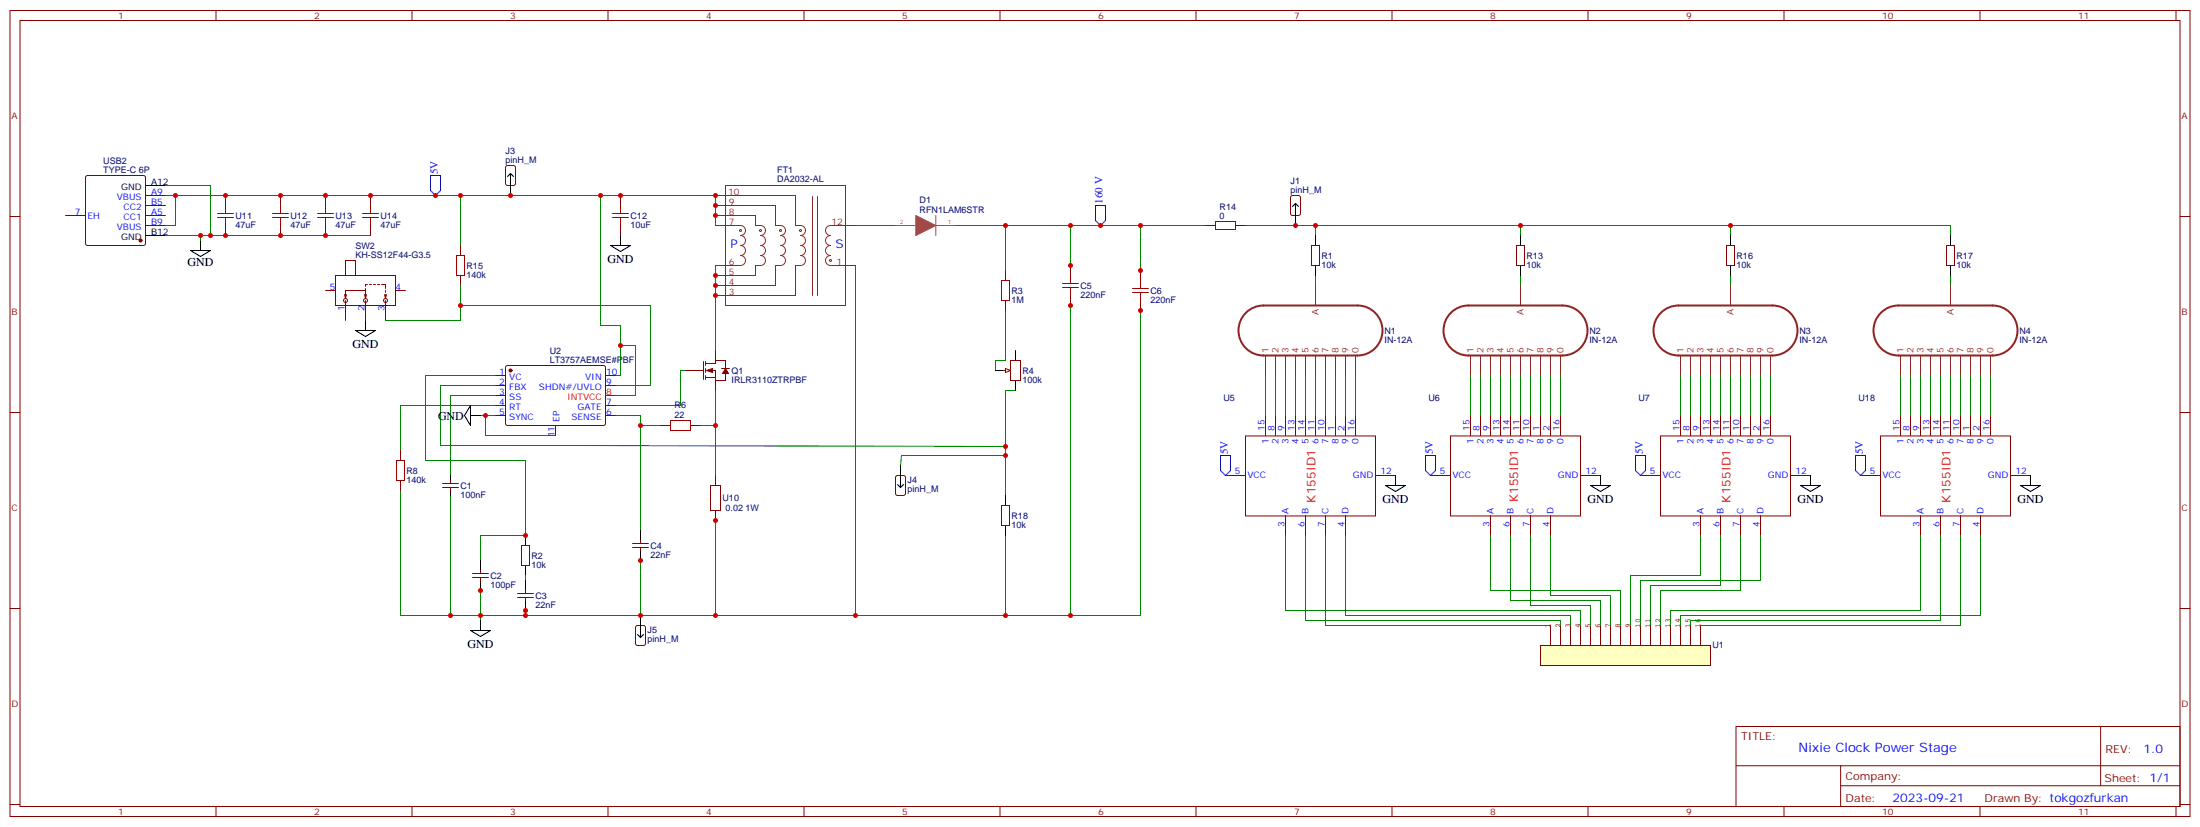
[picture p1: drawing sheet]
<svg xmlns="http://www.w3.org/2000/svg" width="776mm" height="292mm" viewBox="0 0 776 292" stroke-linecap="round" stroke-linejoin="round" font-family="sans-serif">
<g fill="none" stroke="#870000" stroke-width=".35">
<path d="M3.5 3.7h769.1v284.3h-769.1zM7.1 7.2h762v277.3h-762zM76.2 3.7v3.5M145.3 3.7v3.5M214.5 3.7v3.5M283.6 3.7v3.5M352.8 3.7v3.5M421.9 3.7v3.5M491.1 3.7v3.5M560.2 3.7v3.5M629.4 3.7v3.5M698.5 3.7v3.5"/>
<path d="M767.6 3.7v3.5M3.5 76.4h3.6M769.1 76.4h3.5M241.8 130.7h6.4M248.2 127.5v6.4M248.9 128.2h3.5v-1h3.5v2.8M248.9 130.7h3.5v3.5h3.5v-2.4M248.9 133.2h3.5M248.9 127.5v1.4M248.9 130v1.4M248.9 132.5v1.4M252.4 123.6v3.6"/>
<path d="M252.4 134.2v3.6M254.5 130h2.9M3.5 145.5h3.6M439.4 153.8h45.8v28.2h-45.8zM446.4 146.6v7M450 146.6v7M453.5 146.6v7M457 146.6v7M460.6 146.6v7M464.1 146.6v7M467.6 146.6v7M471.1 146.6v7"/>
<path d="M474.7 146.6v7M478.2 146.6v7M511.7 153.8h45.9v28.2h-45.9zM518.8 146.6v7M522.3 146.6v7M525.8 146.6v7M529.3 146.6v7M532.9 146.6v7M536.4 146.6v7M539.9 146.6v7M543.5 146.6v7M547 146.6v7"/>
<path d="M550.5 146.6v7M585.8 153.8h45.8v28.2h-45.8zM592.8 146.6v7M596.4 146.6v7M599.9 146.6v7M603.4 146.6v7M607 146.6v7M610.5 146.6v7M614 146.6v7M617.5 146.6v7M621.1 146.6v7M624.6 146.6v7"/>
<path d="M663.4 153.8h45.9v28.2h-45.9zM670.5 146.6v7M674 146.6v7M677.5 146.6v7M681 146.6v7M684.6 146.6v7M688.1 146.6v7M691.6 146.6v7M695.1 146.6v7M698.7 146.6v7M702.2 146.6v7M769.1 145.5h3.5"/>
<path d="M432.3 167.7h7.1M485.2 167.7h7.1M504.6 167.7h7.1M557.6 167.7h7M578.7 167.7h7.1M631.6 167.7h7.1M656.3 167.7h7.1M709.3 167.7h7M453.5 181.9v7M460.6 181.9v7M467.6 181.9v7M474.7 181.9v7"/>
<path d="M525.8 181.9v7M532.9 181.9v7M539.9 181.9v7M547 181.9v7M599.9 181.9v7M607 181.9v7M614 181.9v7M621.1 181.9v7M677.5 181.9v7M684.6 181.9v7M691.6 181.9v7M698.7 181.9v7"/>
<path d="M3.5 214.7h3.6M769.1 214.7h3.5M612.4 256.3h156.7v28.2h-156.7zM741 256.3l.1 20.9M612.5 270.1h156.4M649.3 277.2h119.6M649.3 270.1v14.2M3.5 283.8h3.6M76.2 284.5v3.5M145.3 284.5v3.5M214.5 284.5v3.5M283.6 284.5v3.5"/>
<path d="M352.8 284.5v3.5M421.9 284.5v3.5M491.1 284.5v3.5M560.2 284.5v3.5M629.4 284.5v3.5M698.5 284.5v3.5M767.6 284.5v3.5M769.1 283.8h3.5"/>
</g>
<g fill="none" stroke="#008700" stroke-width=".35">
<path d="M58.4 69h153.4v45.8h7.1v17.7h-1.8M162.5 69v17.6M211.8 69h40.6v10.6M301.8 79.6h14.1M337.1 79.6h17.6v15.8M354.7 79.6h22.9v17.6M377.6 79.6h24.7v17.6M402.3 79.6h23M439.4 79.6h24.7M536.4 79.6h74.1v3.5M610.5 79.6h77.6v3.5M252.4 93.7v29.9"/>
<path d="M301.8 93.7v123.4h-49.4M464.1 83.1v-3.5h72.3v3.5M464.1 97.2v3.5M536.4 97.2v3.5M610.5 97.2v3.5M688.1 97.2v3.5M162.5 100.7v7.1h67v28.2h-12.4M354.7 109.5v17.7h-3.5v3.5M377.6 106v111.1h-22.9M402.3 106v111.1h-24.7M174.8 139.5h-15.9v28.2M174.8 136h-19.4v21.2l199.3 .3"/>
<path d="M174.8 132.5h-24.7v30h35.3v26.4h-15.9v8.8M218.9 121.9h5.3v17.6h-7.1M241.8 130.7h-1.7v12.4h-23M252.4 137.8v29.9M358.2 137.8h-3.5v37M446.4 132.5v14.1M450 132.5v14.1M453.5 132.5v14.1M457 132.5v14.1M460.6 132.5v14.1M464.1 132.5v14.1M467.6 132.5v14.1"/>
<path d="M471.1 132.5v14.1M474.7 132.5v14.1M478.2 132.5v14.1M518.8 132.5v14.1M522.3 132.5v14.1M525.8 132.5v14.1M529.3 132.5v14.1M532.9 132.5v14.1M536.4 132.5v14.1M539.9 132.5v14.1M543.5 132.5v14.1M547 132.5v14.1"/>
<path d="M550.5 132.5v14.1M592.8 132.5v14.1M596.4 132.5v14.1M599.9 132.5v14.1M603.4 132.5v14.1M607 132.5v14.1M610.5 132.5v14.1M614 132.5v14.1M617.5 132.5v14.1M621.1 132.5v14.1M624.6 132.5v14.1M670.5 132.5v14.1"/>
<path d="M674 132.5v14.1M677.5 132.5v14.1M681 132.5v14.1M684.6 132.5v14.1M688.1 132.5v14.1M691.6 132.5v14.1M695.1 132.5v14.1M698.7 132.5v14.1M702.2 132.5v14.1M169.5 146.6h5.3M171.3 146.6v7h24.7M174.8 143.1h-33.5v15.8"/>
<path d="M217.1 146.6h8.9v40.5M226 150.1h7M247.1 150.1h5.3M141.3 173v44.1h44.1v-3.5M158.9 174.8v42.3M354.7 160.7h-36.7l-.3 3.5M252.4 181.9v35.2h-26.4v-21.1M354.7 188.9v28.2h-52.9M169.5 206.6v12.3M185.4 217.1h40.6"/>
</g>
<path d="M439.5 110.4a8.8 8.8 0 0 1 6.2-2.6h33.2a8.8 8.8 0 0 1 8.8 8.8 8.8 8.8 0 0 1-8.8 8.8h-33.2a8.8 8.8 0 0 1-8.1-5.4 8.8 8.8 0 0 1 1.9-9.6zM511.8 110.4a8.8 8.8 0 0 1 6.3-2.6h33.1a8.8 8.8 0 0 1 8.8 8.8 8.8 8.8 0 0 1-8.8 8.8h-33.1a8.8 8.8 0 0 1-8.2-5.4 8.8 8.8 0 0 1 1.9-9.6zM585.9 110.4a8.8 8.8 0 0 1 6.2-2.6h33.2a8.8 8.8 0 0 1 8.8 8.8 8.8 8.8 0 0 1-8.8 8.8h-33.2a8.8 8.8 0 0 1-8.1-5.4 8.8 8.8 0 0 1 1.9-9.6zM663.5 110.4a8.8 8.8 0 0 1 6.2-2.6h33.2a8.8 8.8 0 0 1 8.8 8.8 8.8 8.8 0 0 1-8.8 8.8h-33.2a8.8 8.8 0 0 1-8.1-5.4 8.8 8.8 0 0 1 1.9-9.6z" fill="none" stroke="#8c2424" stroke-width=".71"/>
<g fill="none" stroke="#8c2424" stroke-width=".35">
<path d="M252.4 72.5h21.2v7.1a3.2 3.2 0 0 1 3 .5 1.76 1.76 0 0 1 .4 1.9 1.76 1.76 0 0 1-1.7 1.1 1.76 1.76 0 0 1 1.8 1.7 1.76 1.76 0 0 1-1.8 1.8 1.76 1.76 0 0 1 1.8 1.8 1.76 1.76 0 0 1-1.8 1.7 1.76 1.76 0 0 1 1.8 1.8 1.76 1.76 0 0 1-1.8 1.8h-1.7v7h-21.2M252.4 76h14.1v3.6a3.2 3.2 0 0 1 3 .5 1.76 1.76 0 0 1 .4 1.9 1.76 1.76 0 0 1-1.6 1.1 1.76 1.76 0 0 1 1.8 1.7 1.76 1.76 0 0 1-1.8 1.8 1.76 1.76 0 0 1 1.8 1.8 1.76 1.76 0 0 1-1.8 1.7 1.76 1.76 0 0 1 1.8 1.8 1.76 1.76 0 0 1-1.8 1.8h-1.8v3.5h-14.1M252.4 79.6h8.8a1.76 1.76 0 0 1 1.8 1.7 1.76 1.76 0 0 1-1.8 1.8 1.76 1.76 0 0 1 1.8 1.7 1.76 1.76 0 0 1-1.8 1.8 1.76 1.76 0 0 1 1.8 1.8 1.76 1.76 0 0 1-1.8 1.7 1.76 1.76 0 0 1 1.8 1.8 1.76 1.76 0 0 1-1.8 1.8h-8.8M252.4 69h28.2v10.6a3.2 3.2 0 0 1 3 .5 1.76 1.76 0 0 1 .4 1.9 1.76 1.76 0 0 1-1.6 1.1 1.76 1.76 0 0 1 1.8 1.7 1.76 1.76 0 0 1-1.8 1.8 1.76 1.76 0 0 1 1.8 1.8 1.76 1.76 0 0 1-1.8 1.7 1.76 1.76 0 0 1 1.8 1.8 1.76 1.76 0 0 1-1.8 1.8h-1.8v10.5h-28.2M255.9 65.4h42.4v42.4h-42.4zM286.6 69.3v34.9M288.4 69.3v34.9M301.8 79.6h-8.8a1.76 1.76 0 0 0-1.8 1.7 1.76 1.76 0 0 0 1.8 1.8 1.76 1.76 0 0 0-1.8 1.7 1.76 1.76 0 0 0 1.8 1.8 1.76 1.76 0 0 0-1.8 1.8 1.76 1.76 0 0 0 1.8 1.7 1.76 1.76 0 0 0-1.8 1.8 1.76 1.76 0 0 0 1.8 1.8h8.8M464.1 100.7v7.1M536.4 100.7v7.1M610.5 100.7v7.1M688.1 100.7v7.1"/>
<path d="M446.4 125.4v7.1M450 125.4v7.1M453.5 125.4v7.1M457 125.4v7.1M460.6 125.4v7.1M464.1 125.4v7.1M467.6 125.4v7.1M471.1 125.4v7.1M474.7 125.4v7.1M478.2 125.4v7.1M518.8 125.4v7.1M522.3 125.4v7.1"/>
<path d="M525.8 125.4v7.1M529.3 125.4v7.1M532.9 125.4v7.1M536.4 125.4v7.1M539.9 125.4v7.1M543.5 125.4v7.1M547 125.4v7.1M550.5 125.4v7.1M592.8 125.4v7.1M596.4 125.4v7.1M599.9 125.4v7.1M603.4 125.4v7.1"/>
<path d="M607 125.4v7.1M610.5 125.4v7.1M614 125.4v7.1M617.5 125.4v7.1M621.1 125.4v7.1M624.6 125.4v7.1M670.5 125.4v7.1M674 125.4v7.1M677.5 125.4v7.1M681 125.4v7.1M684.6 125.4v7.1M688.1 125.4v7.1"/>
<path d="M691.6 125.4v7.1M695.1 125.4v7.1M698.7 125.4v7.1M702.2 125.4v7.1"/>
<circle cx="261.2" cy="81.3" r=".35"/>
<circle cx="268.3" cy="81.3" r=".35"/>
<circle cx="275.3" cy="81.3" r=".35"/>
<circle cx="282.4" cy="81.3" r=".35"/>
<circle cx="293" cy="91.9" r=".35"/>
</g>
<g fill="none" stroke="#000" stroke-width=".35">
<path d="M67.2 88.4h7.1l-3.6 2.1zM70.7 84.8v3.6M215.4 86.6h7l-3.5 2.1zM218.9 83.1v3.5M125.4 116.6h7.1l-3.6 2.1zM128.9 113.1v3.5M166 143.1v7l-2.1-3.5zM166 146.6h3.5M488.8 171.3h7l-3.5 2.1zM492.3 167.7v3.6M561.1 171.3h7l-3.5 2.1zM564.6 167.7v3.6"/>
<path d="M635.2 171.3h7l-3.5 2.1zM638.7 167.7v3.6M712.8 171.3h7l-3.5 2.1zM716.3 167.7v3.6M169.5 218.9v3.5M166 222.4h7l-3.5 2.1z"/>
</g>
<path d="M151.9 61.9h3.5v5.3l-1.8 1.8-1.7-1.8zM386.5 72.5h3.5v5.3l-1.8 1.8-1.7-1.8zM430.6 160.7h3.5v5.3l-1.8 1.7-1.7-1.7zM502.9 160.7h3.5v5.3l-1.8 1.7-1.7-1.7zM577 160.7h3.5v5.3l-1.8 1.7-1.7-1.7zM654.6 160.7h3.5v5.3l-1.8 1.7-1.7-1.7z" fill="none" stroke="#00f" stroke-width=".35"/>
<path d="M315.9 79.6h7M330.1 76v7.1M330.1 79.6h7" fill="none" stroke="#a64a4a" stroke-width=".35"/>
<path d="M323.1 76l7 3.6-7 3.5z" fill="#a64a4a" stroke="#a64a4a" stroke-width=".35"/>
<g fill="#870000" stroke="#870000" stroke-width=".35">
<path d="M249.2 130.7l2.2-.7v1.4z"/>
<path d="M255.9 130l1.1 1.8h-2.1z"/>
</g>
<path d="M543.5 227.7h59.9v7.1h-59.9z" fill="#ffffc2" stroke="#850000" stroke-width=".35"/>
<g fill="none" stroke="#850000" stroke-width=".35">
<path d="M547 220.7v7M550.5 220.7v7M554 220.7v7M557.6 220.7v7M561.1 220.7v7M564.6 220.7v7M568.1 220.7v7M571.7 220.7v7M575.2 220.7v7M578.7 220.7v7M582.3 220.7v7M585.8 220.7v7"/>
<path d="M589.3 220.7v7M592.8 220.7v7M596.4 220.7v7M599.9 220.7v7"/>
</g>
<g fill="none" stroke="#000" stroke-width=".35">
<path d="M51.3 65.4h7.1M180.1 61.2v7.8M180.1 61.2l-1.1 1.1M180.1 61.2l1.1 1.1M457 71.8v7.8M457 71.8l-1 1M457 71.8l1.1 1M51.3 83.1h7.1M464.1 83.1v3.5M464.1 93.7v3.5M536.4 83.1v3.5M536.4 93.7v3.5"/>
<path d="M610.5 83.1v3.5M610.5 93.7v3.5M688.1 83.1v3.5M688.1 93.7v3.5M351.2 130.7h3.5M358.2 123.6v3.6M358.2 134.2v3.6M158.9 167.7v1.8M158.9 173v1.8M316.6 170.9l1.1 1.1M317.7 164.2v7.8M318.7 170.9l-1 1.1"/>
<path d="M354.7 174.8v3.5M169.5 197.7v3.6M185.4 188.9v3.5M185.4 199.5v3.5M226 187.1v3.6M226 194.2v3.5M354.7 185.4v3.5M169.5 204.8v3.5M185.4 204.8v3.5M185.4 211.8v3.6M226 217.1v7.8M224.9 223.8l1.1 1.1"/>
<path d="M227 223.8l-1 1.1"/>
</g>
<g fill="none" stroke="#870000" stroke-width=".35">
<path d="M178.6 58.6l2.6-.2 .6 .4 .1 5.9-.5 .7h-2.4l-.6-.4-.1-5.9zM23.1 76h7.1M30.4 62.1l.5-.2h19.7l.5 .2 .2 .5v23.3l-.2 .5-.5 .2h-19.7l-.5-.2-.2-.5v-23.3zM51.3 76h7.1M51.3 69h7.1M51.3 72.5h7.1M51.3 79.6h7.1M79.6 69v3.5M79.6 79.6v3.5M99 69v3.5M99 79.6v3.5M114.8 69v3.5"/>
<path d="M114.8 79.6v3.5M130.7 69v3.5M130.7 79.6v3.5M218.9 69v3.5M218.9 79.6v3.5M425.3 79.6h3.5M435.9 79.6h3.5M455.5 69.2l2.6-.2 .6 .4 .1 5.9-.5 .7h-2.3l-.7-.4v-5.9zM118.4 97.2h21.1v10.6h-21.1zM121.9 97.2v-5.3h3.5v5.3M162.5 86.6v3.5M162.5 97.2v3.5"/>
<path d="M354.7 95.4v3.6M377.6 93.7v3.5M402.3 95.4v3.6M462.7 86.6h2.8v7.1h-2.8zM535 86.6h2.8v7.1h-2.8zM609.1 86.6h2.8v7.1h-2.8zM686.7 86.6h2.8v7.1h-2.8zM114.8 102.5h3.6M121.5 103.9l.4 1.4M121.9 105.3v-2.8h7v2.8M121.9 106v7.1M122.2 103.9l-.3 1.4"/>
<path d="M128.6 103.9l.3 1.4M128.9 101.8v.7M128.9 106v7.1M129.3 103.9l-.4 1.4M129.6 100.4h-.7v.7M130.4 100.4h.7M131.8 100.4h.7M133.2 100.4h.7M134.6 100.4h1.4v1.4M135.6 103.9l.4 1.4 .3-1.4M136 102.5v.7M136 103.9v.7"/>
<path d="M136 106v7.1M139.5 102.5h3.6M354.7 106v3.5M377.6 104.2v3.6M402.3 106v3.5M174.8 132.5h3.5M174.8 136h3.5M174.8 139.5h3.5M178.6 129.1l.4-.2 34.2 .1 .4 .6-.1 20.1-.6 .4-34.1-.1-.5-.6v-19.8zM213.6 132.5h3.5M213.6 136h3.5M354 130.7h1.8"/>
<path d="M356.5 127.2h3.5v7h-3.5zM141.3 158.9v3.6M174.8 143.1h3.5M174.8 146.6h3.5M196 150.1v3.5M213.6 143.1h3.5M213.6 146.6h3.5M233 150.1h3.5M243.6 150.1h3.5M141.3 169.5v3.5M156.1 172h5.6M156.1 170.6h5.6"/>
<path d="M158.9 169.5v1.1M158.9 172v1M250.6 171.3h3.6v8.8h-3.6zM252.4 167.7v3.6M316.1 168l2.6-.3 .7 .5v5.9l-.4 .6-2.4 .1-.6-.5-.1-5.8zM353.3 178.3h2.8v7.1h-2.8zM184 192.4h2.8v7.1h-2.8zM223.1 193.1h5.7M223.1 191.7h5.7M226 190.7v1M226 193.1v1.1M252.4 180.1v3.5"/>
<path d="M166.7 203.7h5.6M166.7 202.3h5.6M169.5 201.3v1M169.5 203.7v1.1M182.6 210.8h5.6M182.6 209.4h5.6M185.4 208.3v1.1M185.4 210.8v1M224.4 220.9l2.6-.2 .7 .4v5.9l-.4 .7h-2.4l-.7-.4v-5.9z"/>
<circle cx="121.9" cy="106" r=".71"/>
<circle cx="128.9" cy="106" r=".71"/>
<circle cx="136" cy="106" r=".71"/>
</g>
<g fill="#870000" stroke="#870000" stroke-width=".35">
<circle cx="180.1" cy="130.7" r=".53"/>
<circle cx="49.6" cy="84.8" r=".53"/>
</g>
<path d="M213.6 139.5h3.5" fill="none" stroke="#f00" stroke-width=".35"/>
<path d="M58.4 65.4h15.9v17.7M61.9 69v10.6h-3.5M58.4 83.1h12.3v1.7M70.7 83.1h60M162.5 107.8v5.3h-26.5M185.4 203v1.8" fill="none" stroke="#008700" stroke-width=".35"/>
<g fill="none" stroke="#a10000" stroke-width=".35">
<path d="M76.7 76.7h5.7M76.7 75.3h5.7M79.6 72.5v2.8M79.6 76.7v2.9M96.1 76.7h5.7M96.1 75.3h5.7M99 72.5v2.8M99 76.7v2.9M112 76.7h5.7M112 75.3h5.7M114.8 72.5v2.8M114.8 76.7v2.9"/>
<path d="M127.9 76.7h5.6M127.9 75.3h5.6M130.7 72.5v2.8M130.7 76.7v2.9M216.1 76.7h5.6M216.1 75.3h5.6M218.9 72.5v2.8M218.9 76.7v2.9M428.8 78.1h7.1v2.9h-7.1zM161 90.1h2.9v7.1h-2.9zM353.3 99h2.8v7h-2.8zM377.6 97.2v2.8"/>
<path d="M402.3 99v2.8M374.8 100h5.7M374.8 101.4h5.7M377.6 101.4v2.8M399.5 101.8h5.7M399.5 103.2h5.7M402.3 103.2v2.8M236.5 148.3h7.1v3.6h-7.1zM139.9 162.5h2.8v7h-2.8z"/>
</g>
<path d="M354.7 130l1.8 .7-1.8 .7z" fill="#f0f0f0" stroke="#870000" stroke-width=".35"/>
<g fill="none" stroke="#008700" stroke-width=".35">
<path d="M453.5 188.9v26.5h104.1v5.3M460.6 188.9v30h89.9v1.8M467.6 188.9v31.8h79.4M474.7 188.9v28.2h79.3v3.6M525.8 188.9v19.4h45.9v12.4M532.9 188.9v22.9h31.7v8.9M539.9 188.9v24.7h21.2v7.1M547 188.9v21.2h21.1v10.6M599.9 188.9v14.1h-24.7v17.7M607 188.9v17.7h-24.7v14.1M614 188.9v19.4h-28.2v12.4M621.1 188.9v15.9h-42.4v15.9"/>
<path d="M677.5 188.9v26.5h-88.2v5.3M684.6 188.9v30h-88.2v1.8M691.6 188.9v31.8h-91.7M698.7 188.9v28.2h-105.9v3.6"/>
</g>
<g fill="#c00">
<circle cx="354.7" cy="160.7" r=".88"/>
<circle cx="354.7" cy="157.5" r=".88"/>
<circle cx="171.3" cy="146.6" r=".88"/>
<circle cx="218.9" cy="121.9" r=".88"/>
<circle cx="402.3" cy="79.6" r=".88"/>
<circle cx="464.1" cy="79.6" r=".88"/>
<circle cx="388.2" cy="79.6" r=".88"/>
<circle cx="377.6" cy="217.1" r=".88"/>
<circle cx="354.7" cy="217.1" r=".88"/>
<circle cx="301.8" cy="217.1" r=".88"/>
<circle cx="252.4" cy="217.1" r=".88"/>
<circle cx="377.6" cy="79.6" r=".88"/>
<circle cx="354.7" cy="79.6" r=".88"/>
<circle cx="252.4" cy="104.2" r=".88"/>
<circle cx="252.4" cy="100.7" r=".88"/>
<circle cx="252.4" cy="97.2" r=".88"/>
<circle cx="252.4" cy="76" r=".88"/>
<circle cx="252.4" cy="72.5" r=".88"/>
<circle cx="252.4" cy="69" r=".88"/>
<circle cx="185.4" cy="217.1" r=".88"/>
<circle cx="226" cy="217.1" r=".88"/>
<circle cx="226" cy="150.1" r=".88"/>
<circle cx="252.4" cy="150.1" r=".88"/>
<circle cx="158.9" cy="217.1" r=".88"/>
<circle cx="169.5" cy="217.1" r=".88"/>
<circle cx="536.4" cy="79.6" r=".88"/>
<circle cx="610.5" cy="79.6" r=".88"/>
<circle cx="180.1" cy="69" r=".88"/>
<circle cx="153.6" cy="69" r=".88"/>
<circle cx="162.5" cy="69" r=".88"/>
<circle cx="61.9" cy="69" r=".88"/>
<circle cx="70.7" cy="83.1" r=".88"/>
<circle cx="211.8" cy="69" r=".88"/>
<circle cx="218.9" cy="69" r=".88"/>
<circle cx="74.3" cy="83.1" r=".88"/>
<circle cx="162.5" cy="107.8" r=".88"/>
<circle cx="185.4" cy="188.9" r=".88"/>
<circle cx="169.5" cy="208.3" r=".88"/>
<circle cx="185.4" cy="215.4" r=".88"/>
<circle cx="226" cy="197.7" r=".88"/>
<circle cx="252.4" cy="183.6" r=".88"/>
<circle cx="402.3" cy="95.4" r=".88"/>
<circle cx="402.3" cy="109.5" r=".88"/>
<circle cx="377.6" cy="93.7" r=".88"/>
<circle cx="377.6" cy="107.8" r=".88"/>
<circle cx="79.6" cy="69" r=".88"/>
<circle cx="79.6" cy="83.1" r=".88"/>
<circle cx="130.7" cy="69" r=".88"/>
<circle cx="114.8" cy="69" r=".88"/>
<circle cx="114.8" cy="83.1" r=".88"/>
<circle cx="99" cy="69" r=".88"/>
<circle cx="99" cy="83.1" r=".88"/>
<circle cx="457" cy="79.6" r=".88"/>
</g>
<text font-size="4.6" fill="#00f" x="634.5" y="265.3">Nixie Clock Power Stage</text>
<g font-size="4.2" fill="#00f">
<text x="257.7" y="87.4">P</text>
<text x="294.7" y="87.4">S</text>
<text x="756.2" y="265.6">1.0</text>
<text x="667.7" y="282.9">2023-09-21</text>
</g>
<g font-size="4.2">
<text x="66.1" y="93.7">GND</text>
<text x="214.3" y="92.7">GND</text>
<text x="124.4" y="122.6">GND</text>
<text x="154.5" y="148">GND</text>
<text x="487.7" y="177.4">GND</text>
<text x="560" y="177.4">GND</text>
<text x="634.1" y="177.4">GND</text>
<text x="711.7" y="177.4">GND</text>
<text x="164.9" y="228.5">GND</text>
</g>
<g font-size="4.2" fill="#f00">
<text x="464.1" y="177.3" transform="rotate(-90 464.1 177.3)">K155ID1</text>
<text x="535.6" y="177.1" transform="rotate(-90 535.6 177.1)">K155ID1</text>
<text x="610.5" y="177.3" transform="rotate(-90 610.5 177.3)">K155ID1</text>
<text x="688.1" y="177.3" transform="rotate(-90 688.1 177.3)">K155ID1</text>
</g>
<g font-size="3.9" fill="#00f">
<text x="154.5" y="61.4" transform="rotate(-90 154.5 61.4)">5V</text>
<text x="388.9" y="71.9" transform="rotate(-90 388.9 71.9)">160 V</text>
<text x="433.2" y="160.2" transform="rotate(-90 433.2 160.2)">5V</text>
<text x="505.5" y="160.2" transform="rotate(-90 505.5 160.2)">5V</text>
<text x="579.6" y="160.2" transform="rotate(-90 579.6 160.2)">5V</text>
<text x="657.2" y="160.2" transform="rotate(-90 657.2 160.2)">5V</text>
</g>
<g font-size="3.9" fill="#800">
<text x="614.2" y="260.9">TITLE:</text>
<text x="742.8" y="265.6">REV:</text>
<text x="651.1" y="275.1">Company:</text>
<text x="742.5" y="275.7">Sheet: 1/1</text>
<text x="651.1" y="282.8">Date:</text>
<text x="700.1" y="282.8">Drawn By: tokgozfurkan</text>
</g>
<g font-size="3.2" fill="#800">
<text x="41.6" y="6.7">1</text>
<text x="110.8" y="6.7">2</text>
<text x="179.9" y="6.7">3</text>
<text x="249.1" y="6.7">4</text>
<text x="318.2" y="6.7">5</text>
<text x="387.3" y="6.7">6</text>
<text x="456.5" y="6.7">7</text>
<text x="525.6" y="6.7">8</text>
<text x="594.8" y="6.7">9</text>
<text x="663.9" y="6.7">10</text>
<text x="733.1" y="6.7">11</text>
<text x="4.1" y="41.8">A</text>
<text x="769.6" y="41.8">A</text>
<text x="4.1" y="110.9">B</text>
<text x="769.6" y="110.9">B</text>
<text x="4.1" y="180.1">C</text>
<text x="769.6" y="180.1">C</text>
<text x="4.1" y="249.2">D</text>
<text x="769.6" y="249.2">D</text>
<text x="41.6" y="287.5">1</text>
<text x="110.8" y="287.5">2</text>
<text x="179.9" y="287.5">3</text>
<text x="249.1" y="287.5">4</text>
<text x="318.2" y="287.5">5</text>
<text x="387.3" y="287.5">6</text>
<text x="456.5" y="287.5">7</text>
<text x="525.6" y="287.5">8</text>
<text x="594.8" y="287.5">9</text>
<text x="663.9" y="287.5">10</text>
<text x="733.1" y="287.5">11</text>
</g>
<g font-size="3.2" fill="#000080">
<text x="36.4" y="57.7">USB2</text>
<text x="178.4" y="57.3">pinH_M</text>
<text x="178.4" y="54.2">J3</text>
<text x="36.4" y="60.9">TYPE-C 6P</text>
<text x="274.2" y="64.2">DA2032-AL</text>
<text x="274.2" y="61">FT1</text>
<text x="455.3" y="64.8">J1</text>
<text x="324.4" y="71.7">D1</text>
<text x="455.3" y="67.9">pinH_M</text>
<text x="83.1" y="77.2">U11</text>
<text x="102.5" y="77.2">U12</text>
<text x="118.4" y="77.2">U13</text>
<text x="134.2" y="77.2">U14</text>
<text x="222.4" y="77.2">C12</text>
<text x="324.4" y="75">RFN1LAM6STR</text>
<text x="430.2" y="77.1">0</text>
<text x="430.2" y="74">R14</text>
<text x="83.1" y="80.3">47uF</text>
<text x="102.5" y="80.3">47uF</text>
<text x="118.4" y="80.3">47uF</text>
<text x="134.2" y="80.3">47uF</text>
<text x="222.4" y="80.3">10uF</text>
<text x="125.4" y="87.7">SW2</text>
<text x="125.4" y="90.8">KH-SS12F44-G3.5</text>
<text x="164.6" y="94.8">R15</text>
<text x="466.2" y="94.4">10k</text>
<text x="466.2" y="91.2">R1</text>
<text x="538.5" y="94.4">10k</text>
<text x="538.5" y="91.2">R13</text>
<text x="612.6" y="94.4">10k</text>
<text x="612.6" y="91.2">R16</text>
<text x="690.2" y="94.4">10k</text>
<text x="690.2" y="91.2">R17</text>
<text x="164.6" y="98">140k</text>
<text x="381.2" y="101.9">C5</text>
<text x="356.8" y="106.8">1M</text>
<text x="356.8" y="103.7">R3</text>
<text x="381.2" y="105">220nF</text>
<text x="405.9" y="106.8">220nF</text>
<text x="405.9" y="103.7">C6</text>
<text x="488.4" y="117.7">N1</text>
<text x="560.7" y="117.7">N2</text>
<text x="634.8" y="117.7">N3</text>
<text x="712.4" y="117.7">N4</text>
<text x="193.9" y="124.7">U2</text>
<text x="488.4" y="120.8">IN-12A</text>
<text x="560.7" y="120.8">IN-12A</text>
<text x="634.8" y="120.8">IN-12A</text>
<text x="712.4" y="120.8">IN-12A</text>
<text x="193.9" y="127.9">LT3757AEMSE#PBF</text>
<text x="258.1" y="131.9">Q1</text>
<text x="360.7" y="131.8">R4</text>
<text x="258.1" y="135">IRLR3110ZTRPBF</text>
<text x="360.7" y="135.1">100k</text>
<text x="431.6" y="141.6">U5</text>
<text x="503.9" y="141.6">U6</text>
<text x="578" y="141.6">U7</text>
<text x="655.6" y="141.6">U18</text>
<text x="238" y="147.3">22</text>
<text x="238" y="144.1">R6</text>
<text x="143.4" y="167.2">R8</text>
<text x="143.4" y="170.3">140k</text>
<text x="162.5" y="172.4">C1</text>
<text x="320.1" y="173.5">pinH_M</text>
<text x="320.1" y="170.4">J4</text>
<text x="162.5" y="175.6">100nF</text>
<text x="254.9" y="176.8">U10</text>
<text x="255.9" y="180.1">0.02 1W</text>
<text x="356.8" y="182.9">R18</text>
<text x="356.8" y="186.1">10k</text>
<text x="187.5" y="197">R2</text>
<text x="229.5" y="196.7">22nF</text>
<text x="229.5" y="193.6">C4</text>
<text x="187.5" y="200.2">10k</text>
<text x="173" y="207.3">100pF</text>
<text x="173" y="204.2">C2</text>
<text x="188.9" y="214.4">22nF</text>
<text x="188.9" y="211.3">C3</text>
<text x="228.4" y="226.5">pinH_M</text>
<text x="228.4" y="223.3">J5</text>
<text x="604.1" y="228.5">U1</text>
</g>
<g font-size="3.2">
<text x="53.3" y="65.1">A12</text>
<text x="42.7" y="66.9">GND</text>
<text x="53.3" y="82.7">B12</text>
<text x="42.7" y="84.5">GND</text>
</g>
<g font-size="3.2" fill="#00f">
<text x="41.2" y="70.4">VBUS</text>
<text x="53.3" y="68.6">A9</text>
<text x="26.4" y="75.7">7</text>
<text x="30.9" y="77.1">EH</text>
<text x="43.6" y="77.4">CC1</text>
<text x="43.6" y="73.9">CC2</text>
<text x="53.3" y="75.7">A5</text>
<text x="53.3" y="72.1">B5</text>
<text x="41.2" y="81">VBUS</text>
<text x="53.3" y="79.2">B9</text>
<text x="116.3" y="102.1">5</text>
<text x="139.5" y="102.1">4</text>
<text x="121.5" y="109.8" transform="rotate(-90 121.5 109.8)">1</text>
<text x="128.6" y="109.8" transform="rotate(-90 128.6 109.8)">2</text>
<text x="135.6" y="109.8" transform="rotate(-90 135.6 109.8)">3</text>
<text x="176.1" y="132.1">1</text>
<text x="176.1" y="135.6">2</text>
<text x="179.6" y="133.9">VC</text>
<text x="179.6" y="137.4">FBX</text>
<text x="190.1" y="137.4">SHDN#/UVLO</text>
<text x="206.4" y="133.9">VIN</text>
<text x="213.8" y="135.6">9</text>
<text x="213.8" y="132.1">10</text>
<text x="176.1" y="139.2">3</text>
<text x="176.1" y="142.7">4</text>
<text x="179.6" y="140.9">SS</text>
<text x="213.8" y="142.7">7</text>
<text x="176.1" y="146.2">5</text>
<text x="179.6" y="144.5">RT</text>
<text x="179.6" y="148">SYNC</text>
<text x="197.4" y="148.8" transform="rotate(-90 197.4 148.8)">EP</text>
<text x="201.6" y="148">SENSE</text>
<text x="203.7" y="144.5">GATE</text>
<text x="213.8" y="146.2">6</text>
<text x="195.6" y="154.3" transform="rotate(-90 195.6 154.3)">11</text>
<text x="446.1" y="152" transform="rotate(-90 446.1 152)">15</text>
<text x="449.6" y="152" transform="rotate(-90 449.6 152)">8</text>
<text x="453.1" y="152" transform="rotate(-90 453.1 152)">9</text>
<text x="456.7" y="152" transform="rotate(-90 456.7 152)">13</text>
<text x="460.2" y="152" transform="rotate(-90 460.2 152)">14</text>
<text x="463.7" y="152" transform="rotate(-90 463.7 152)">11</text>
<text x="467.3" y="152" transform="rotate(-90 467.3 152)">10</text>
<text x="470.8" y="152" transform="rotate(-90 470.8 152)">1</text>
<text x="474.3" y="152" transform="rotate(-90 474.3 152)">2</text>
<text x="477.8" y="152" transform="rotate(-90 477.8 152)">16</text>
<text x="518.4" y="152" transform="rotate(-90 518.4 152)">15</text>
<text x="521.9" y="152" transform="rotate(-90 521.9 152)">8</text>
<text x="525.5" y="152" transform="rotate(-90 525.5 152)">9</text>
<text x="529" y="152" transform="rotate(-90 529 152)">13</text>
<text x="532.5" y="152" transform="rotate(-90 532.5 152)">14</text>
<text x="536" y="152" transform="rotate(-90 536 152)">11</text>
<text x="539.6" y="152" transform="rotate(-90 539.6 152)">10</text>
<text x="543.1" y="152" transform="rotate(-90 543.1 152)">1</text>
<text x="546.6" y="152" transform="rotate(-90 546.6 152)">2</text>
<text x="550.2" y="152" transform="rotate(-90 550.2 152)">16</text>
<text x="592.5" y="152" transform="rotate(-90 592.5 152)">15</text>
<text x="596" y="152" transform="rotate(-90 596 152)">8</text>
<text x="599.5" y="152" transform="rotate(-90 599.5 152)">9</text>
<text x="603.1" y="152" transform="rotate(-90 603.1 152)">13</text>
<text x="606.6" y="152" transform="rotate(-90 606.6 152)">14</text>
<text x="610.1" y="152" transform="rotate(-90 610.1 152)">11</text>
<text x="613.7" y="152" transform="rotate(-90 613.7 152)">10</text>
<text x="617.2" y="152" transform="rotate(-90 617.2 152)">1</text>
<text x="620.7" y="152" transform="rotate(-90 620.7 152)">2</text>
<text x="624.2" y="152" transform="rotate(-90 624.2 152)">16</text>
<text x="670.1" y="152" transform="rotate(-90 670.1 152)">15</text>
<text x="673.6" y="152" transform="rotate(-90 673.6 152)">8</text>
<text x="677.2" y="152" transform="rotate(-90 677.2 152)">9</text>
<text x="680.7" y="152" transform="rotate(-90 680.7 152)">13</text>
<text x="684.2" y="152" transform="rotate(-90 684.2 152)">14</text>
<text x="687.7" y="152" transform="rotate(-90 687.7 152)">11</text>
<text x="691.3" y="152" transform="rotate(-90 691.3 152)">10</text>
<text x="694.8" y="152" transform="rotate(-90 694.8 152)">1</text>
<text x="698.3" y="152" transform="rotate(-90 698.3 152)">2</text>
<text x="701.9" y="152" transform="rotate(-90 701.9 152)">16</text>
<text x="447.5" y="156.5" transform="rotate(-90 447.5 156.5)">1</text>
<text x="451" y="156.5" transform="rotate(-90 451 156.5)">2</text>
<text x="454.6" y="156.5" transform="rotate(-90 454.6 156.5)">3</text>
<text x="458.1" y="156.5" transform="rotate(-90 458.1 156.5)">4</text>
<text x="461.6" y="156.5" transform="rotate(-90 461.6 156.5)">5</text>
<text x="465.1" y="156.5" transform="rotate(-90 465.1 156.5)">6</text>
<text x="468.7" y="156.5" transform="rotate(-90 468.7 156.5)">7</text>
<text x="472.2" y="156.5" transform="rotate(-90 472.2 156.5)">8</text>
<text x="475.7" y="156.5" transform="rotate(-90 475.7 156.5)">9</text>
<text x="479.2" y="156.5" transform="rotate(-90 479.2 156.5)">0</text>
<text x="519.8" y="156.5" transform="rotate(-90 519.8 156.5)">1</text>
<text x="523.3" y="156.5" transform="rotate(-90 523.3 156.5)">2</text>
<text x="526.9" y="156.5" transform="rotate(-90 526.9 156.5)">3</text>
<text x="530.4" y="156.5" transform="rotate(-90 530.4 156.5)">4</text>
<text x="533.9" y="156.5" transform="rotate(-90 533.9 156.5)">5</text>
<text x="537.5" y="156.5" transform="rotate(-90 537.5 156.5)">6</text>
<text x="541" y="156.5" transform="rotate(-90 541 156.5)">7</text>
<text x="544.5" y="156.5" transform="rotate(-90 544.5 156.5)">8</text>
<text x="548" y="156.5" transform="rotate(-90 548 156.5)">9</text>
<text x="551.6" y="156.5" transform="rotate(-90 551.6 156.5)">0</text>
<text x="593.9" y="156.5" transform="rotate(-90 593.9 156.5)">1</text>
<text x="597.4" y="156.5" transform="rotate(-90 597.4 156.5)">2</text>
<text x="601" y="156.5" transform="rotate(-90 601 156.5)">3</text>
<text x="604.5" y="156.5" transform="rotate(-90 604.5 156.5)">4</text>
<text x="608" y="156.5" transform="rotate(-90 608 156.5)">5</text>
<text x="611.5" y="156.5" transform="rotate(-90 611.5 156.5)">6</text>
<text x="615.1" y="156.5" transform="rotate(-90 615.1 156.5)">7</text>
<text x="618.6" y="156.5" transform="rotate(-90 618.6 156.5)">8</text>
<text x="622.1" y="156.5" transform="rotate(-90 622.1 156.5)">9</text>
<text x="625.7" y="156.5" transform="rotate(-90 625.7 156.5)">0</text>
<text x="671.5" y="156.5" transform="rotate(-90 671.5 156.5)">1</text>
<text x="675" y="156.5" transform="rotate(-90 675 156.5)">2</text>
<text x="678.6" y="156.5" transform="rotate(-90 678.6 156.5)">3</text>
<text x="682.1" y="156.5" transform="rotate(-90 682.1 156.5)">4</text>
<text x="685.6" y="156.5" transform="rotate(-90 685.6 156.5)">5</text>
<text x="689.2" y="156.5" transform="rotate(-90 689.2 156.5)">6</text>
<text x="692.7" y="156.5" transform="rotate(-90 692.7 156.5)">7</text>
<text x="696.2" y="156.5" transform="rotate(-90 696.2 156.5)">8</text>
<text x="699.7" y="156.5" transform="rotate(-90 699.7 156.5)">9</text>
<text x="703.3" y="156.5" transform="rotate(-90 703.3 156.5)">0</text>
<text x="435.6" y="167.2">5</text>
<text x="487" y="167.2">12</text>
<text x="507.9" y="167.2">5</text>
<text x="559.3" y="167.2">12</text>
<text x="582" y="167.2">5</text>
<text x="633.4" y="167.2">12</text>
<text x="659.6" y="167.2">5</text>
<text x="711" y="167.2">12</text>
<text x="440.1" y="168.6">VCC</text>
<text x="477.3" y="168.6">GND</text>
<text x="512.4" y="168.6">VCC</text>
<text x="549.6" y="168.6">GND</text>
<text x="586.5" y="168.6">VCC</text>
<text x="623.7" y="168.6">GND</text>
<text x="664.1" y="168.6">VCC</text>
<text x="701.3" y="168.6">GND</text>
<text x="453.1" y="185.8" transform="rotate(-90 453.1 185.8)">3</text>
<text x="454.6" y="181.3" transform="rotate(-90 454.6 181.3)">A</text>
<text x="460.2" y="185.8" transform="rotate(-90 460.2 185.8)">6</text>
<text x="461.6" y="181.3" transform="rotate(-90 461.6 181.3)">B</text>
<text x="467.3" y="185.8" transform="rotate(-90 467.3 185.8)">7</text>
<text x="468.7" y="181.3" transform="rotate(-90 468.7 181.3)">C</text>
<text x="474.3" y="185.8" transform="rotate(-90 474.3 185.8)">4</text>
<text x="475.7" y="181.3" transform="rotate(-90 475.7 181.3)">D</text>
<text x="525.5" y="185.8" transform="rotate(-90 525.5 185.8)">3</text>
<text x="526.9" y="181.3" transform="rotate(-90 526.9 181.3)">A</text>
<text x="532.5" y="185.8" transform="rotate(-90 532.5 185.8)">6</text>
<text x="533.9" y="181.3" transform="rotate(-90 533.9 181.3)">B</text>
<text x="539.6" y="185.8" transform="rotate(-90 539.6 185.8)">7</text>
<text x="541" y="181.3" transform="rotate(-90 541 181.3)">C</text>
<text x="546.6" y="185.8" transform="rotate(-90 546.6 185.8)">4</text>
<text x="548" y="181.3" transform="rotate(-90 548 181.3)">D</text>
<text x="599.5" y="185.8" transform="rotate(-90 599.5 185.8)">3</text>
<text x="601" y="181.3" transform="rotate(-90 601 181.3)">A</text>
<text x="606.6" y="185.8" transform="rotate(-90 606.6 185.8)">6</text>
<text x="608" y="181.3" transform="rotate(-90 608 181.3)">B</text>
<text x="613.7" y="185.8" transform="rotate(-90 613.7 185.8)">7</text>
<text x="615.1" y="181.3" transform="rotate(-90 615.1 181.3)">C</text>
<text x="620.7" y="185.8" transform="rotate(-90 620.7 185.8)">4</text>
<text x="622.1" y="181.3" transform="rotate(-90 622.1 181.3)">D</text>
<text x="677.2" y="185.8" transform="rotate(-90 677.2 185.8)">3</text>
<text x="678.6" y="181.3" transform="rotate(-90 678.6 181.3)">A</text>
<text x="684.2" y="185.8" transform="rotate(-90 684.2 185.8)">6</text>
<text x="685.6" y="181.3" transform="rotate(-90 685.6 181.3)">B</text>
<text x="691.3" y="185.8" transform="rotate(-90 691.3 185.8)">7</text>
<text x="692.7" y="181.3" transform="rotate(-90 692.7 181.3)">C</text>
<text x="698.3" y="185.8" transform="rotate(-90 698.3 185.8)">4</text>
<text x="699.7" y="181.3" transform="rotate(-90 699.7 181.3)">D</text>
</g>
<g font-size="3.2" fill="#8d2323">
<text x="256.8" y="68.6">10</text>
<text x="257.1" y="75.7">8</text>
<text x="257.1" y="72.1">9</text>
<text x="257.1" y="79.2">7</text>
<text x="293.3" y="79.2">12</text>
<text x="257.1" y="93.3">6</text>
<text x="295.1" y="93.3">1</text>
<text x="257.1" y="96.8">5</text>
<text x="257.1" y="100.4">4</text>
<text x="257.1" y="103.9">3</text>
<text x="465.1" y="111" transform="rotate(-90 465.1 111)">A</text>
<text x="537.5" y="111" transform="rotate(-90 537.5 111)">A</text>
<text x="611.5" y="111" transform="rotate(-90 611.5 111)">A</text>
<text x="689.2" y="111" transform="rotate(-90 689.2 111)">A</text>
<text x="447.5" y="124.4" transform="rotate(-90 447.5 124.4)">1</text>
<text x="451" y="124.4" transform="rotate(-90 451 124.4)">2</text>
<text x="454.6" y="124.4" transform="rotate(-90 454.6 124.4)">3</text>
<text x="458.1" y="124.4" transform="rotate(-90 458.1 124.4)">4</text>
<text x="461.6" y="124.4" transform="rotate(-90 461.6 124.4)">5</text>
<text x="465.1" y="124.4" transform="rotate(-90 465.1 124.4)">6</text>
<text x="468.7" y="124.4" transform="rotate(-90 468.7 124.4)">7</text>
<text x="472.2" y="124.4" transform="rotate(-90 472.2 124.4)">8</text>
<text x="475.7" y="124.4" transform="rotate(-90 475.7 124.4)">9</text>
<text x="479.2" y="124.4" transform="rotate(-90 479.2 124.4)">0</text>
<text x="519.8" y="124.4" transform="rotate(-90 519.8 124.4)">1</text>
<text x="523.3" y="124.4" transform="rotate(-90 523.3 124.4)">2</text>
<text x="526.9" y="124.4" transform="rotate(-90 526.9 124.4)">3</text>
<text x="530.4" y="124.4" transform="rotate(-90 530.4 124.4)">4</text>
<text x="533.9" y="124.4" transform="rotate(-90 533.9 124.4)">5</text>
<text x="537.5" y="124.4" transform="rotate(-90 537.5 124.4)">6</text>
<text x="541" y="124.4" transform="rotate(-90 541 124.4)">7</text>
<text x="544.5" y="124.4" transform="rotate(-90 544.5 124.4)">8</text>
<text x="548" y="124.4" transform="rotate(-90 548 124.4)">9</text>
<text x="551.6" y="124.4" transform="rotate(-90 551.6 124.4)">0</text>
<text x="593.9" y="124.4" transform="rotate(-90 593.9 124.4)">1</text>
<text x="597.4" y="124.4" transform="rotate(-90 597.4 124.4)">2</text>
<text x="601" y="124.4" transform="rotate(-90 601 124.4)">3</text>
<text x="604.5" y="124.4" transform="rotate(-90 604.5 124.4)">4</text>
<text x="608" y="124.4" transform="rotate(-90 608 124.4)">5</text>
<text x="611.5" y="124.4" transform="rotate(-90 611.5 124.4)">6</text>
<text x="615.1" y="124.4" transform="rotate(-90 615.1 124.4)">7</text>
<text x="618.6" y="124.4" transform="rotate(-90 618.6 124.4)">8</text>
<text x="622.1" y="124.4" transform="rotate(-90 622.1 124.4)">9</text>
<text x="625.7" y="124.4" transform="rotate(-90 625.7 124.4)">0</text>
<text x="671.5" y="124.4" transform="rotate(-90 671.5 124.4)">1</text>
<text x="675" y="124.4" transform="rotate(-90 675 124.4)">2</text>
<text x="678.6" y="124.4" transform="rotate(-90 678.6 124.4)">3</text>
<text x="682.1" y="124.4" transform="rotate(-90 682.1 124.4)">4</text>
<text x="685.6" y="124.4" transform="rotate(-90 685.6 124.4)">5</text>
<text x="689.2" y="124.4" transform="rotate(-90 689.2 124.4)">6</text>
<text x="692.7" y="124.4" transform="rotate(-90 692.7 124.4)">7</text>
<text x="696.2" y="124.4" transform="rotate(-90 696.2 124.4)">8</text>
<text x="699.7" y="124.4" transform="rotate(-90 699.7 124.4)">9</text>
<text x="703.3" y="124.4" transform="rotate(-90 703.3 124.4)">0</text>
</g>
<g font-size="3.2" fill="#f00">
<text x="200" y="140.9">INTVCC</text>
<text x="213.8" y="139.2">8</text>
</g>
<g font-size="2.8" fill="#840000">
<text x="546.9" y="221.4" transform="rotate(-90 546.9 221.4)">1</text>
<text x="550.5" y="221.4" transform="rotate(-90 550.5 221.4)">2</text>
<text x="554" y="221.4" transform="rotate(-90 554 221.4)">3</text>
<text x="557.5" y="221.4" transform="rotate(-90 557.5 221.4)">4</text>
<text x="561.1" y="221.4" transform="rotate(-90 561.1 221.4)">5</text>
<text x="564.6" y="221.4" transform="rotate(-90 564.6 221.4)">6</text>
<text x="568.1" y="221.4" transform="rotate(-90 568.1 221.4)">7</text>
<text x="571.6" y="221.4" transform="rotate(-90 571.6 221.4)">8</text>
<text x="575.2" y="221.4" transform="rotate(-90 575.2 221.4)">9</text>
<text x="578.7" y="221.4" transform="rotate(-90 578.7 221.4)">10</text>
<text x="582.2" y="221.4" transform="rotate(-90 582.2 221.4)">11</text>
<text x="585.8" y="221.4" transform="rotate(-90 585.8 221.4)">12</text>
<text x="589.3" y="221.4" transform="rotate(-90 589.3 221.4)">13</text>
<text x="592.8" y="221.4" transform="rotate(-90 592.8 221.4)">14</text>
<text x="596.3" y="221.4" transform="rotate(-90 596.3 221.4)">15</text>
<text x="599.9" y="221.4" transform="rotate(-90 599.9 221.4)">16</text>
</g>
<g font-size="2.1" fill="#a54b4b">
<text x="317.5" y="78.9">2</text>
<text x="334.4" y="78.9">1</text>
</g>
</svg>
